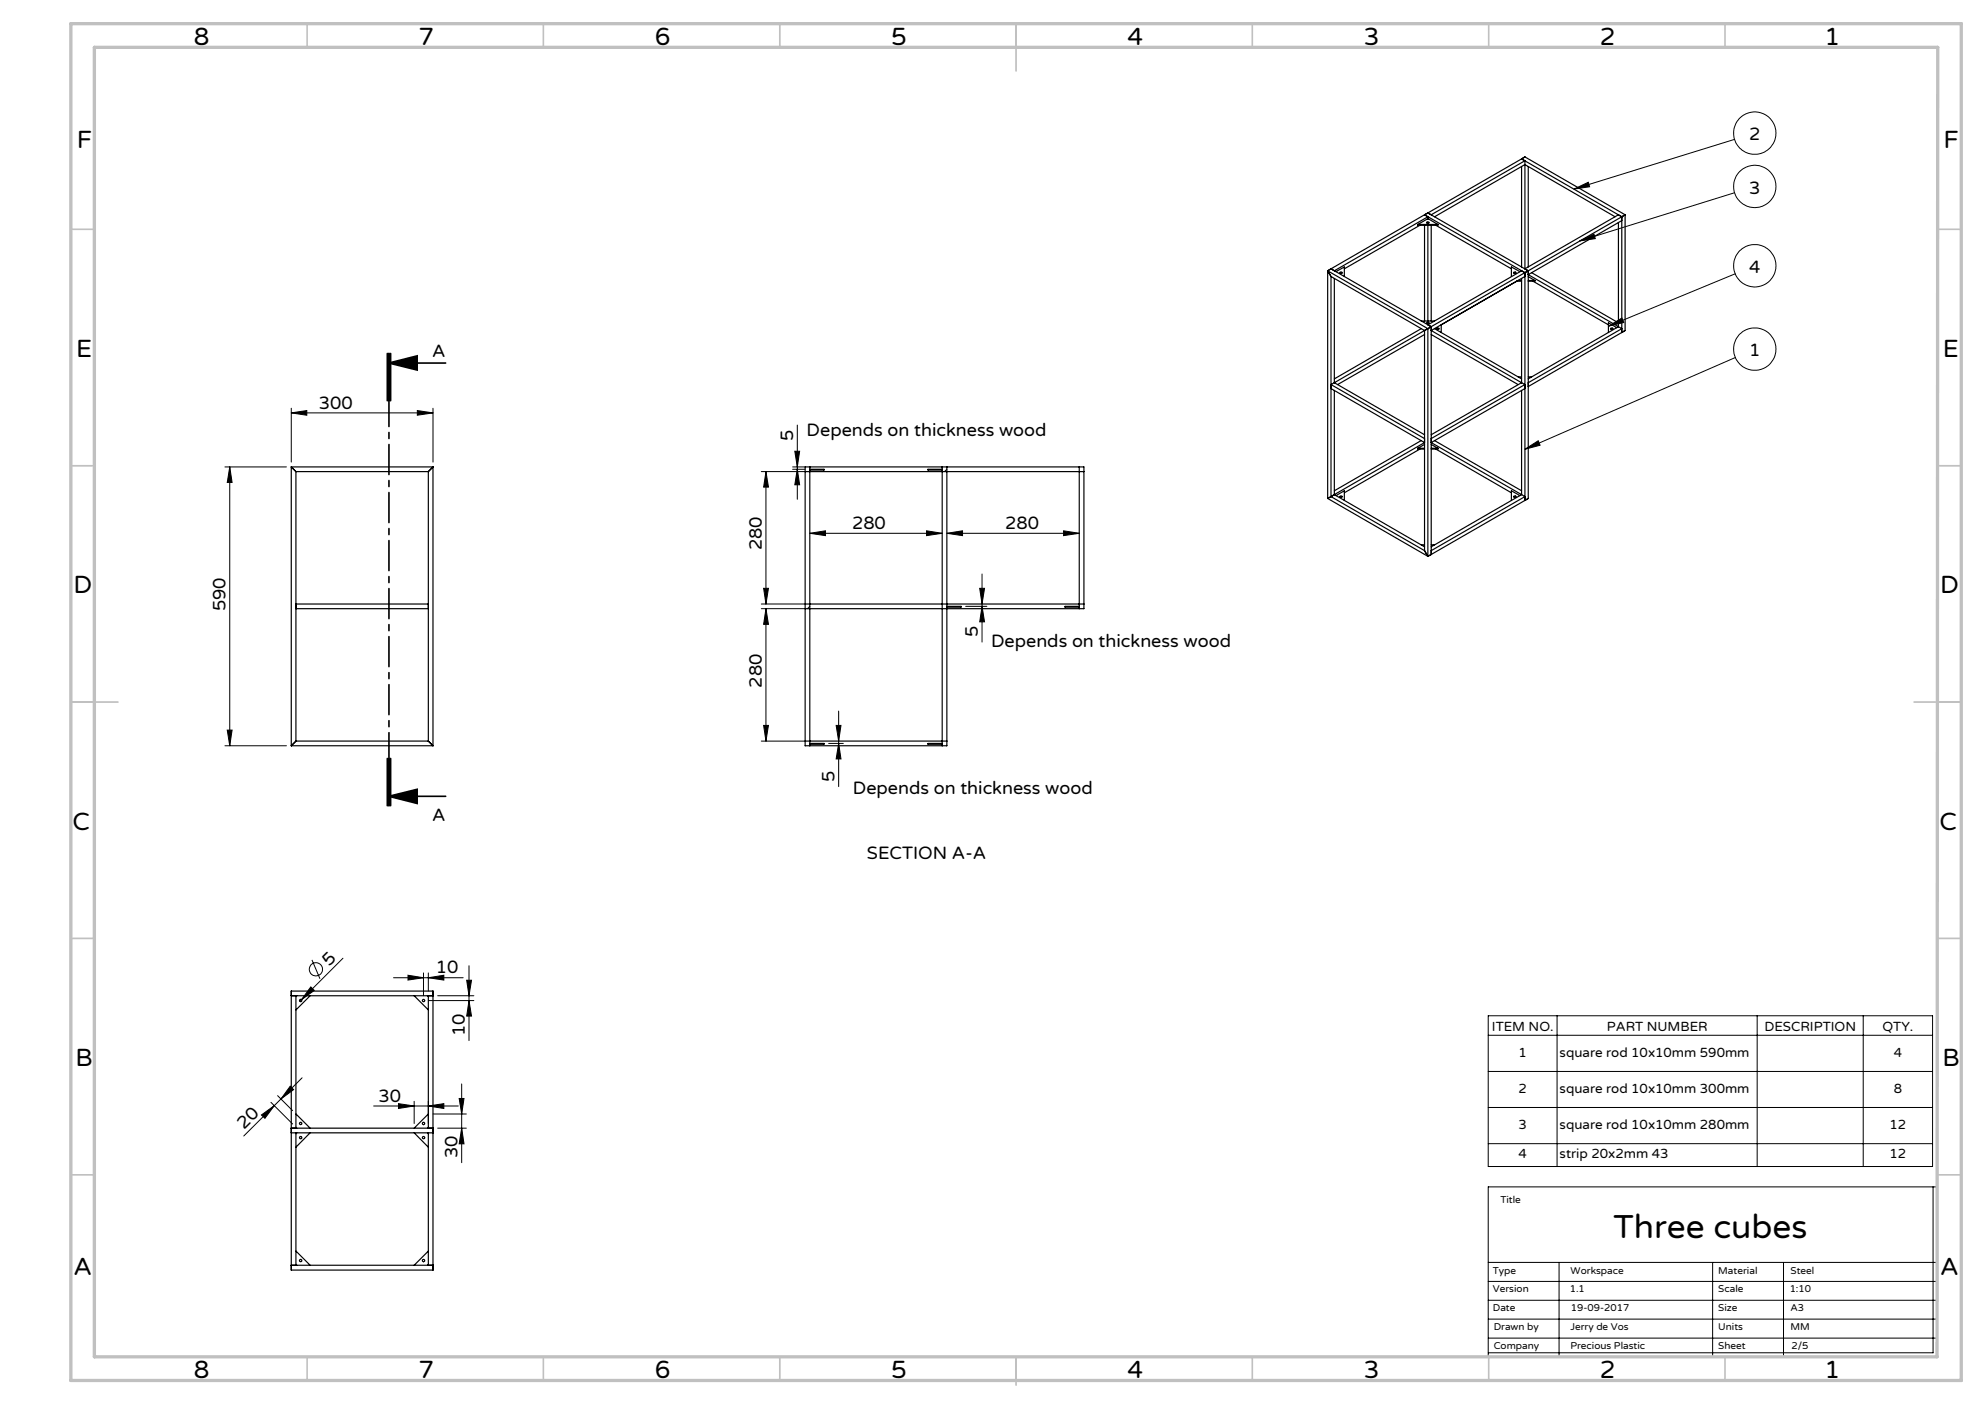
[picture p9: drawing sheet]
<svg xmlns="http://www.w3.org/2000/svg" width="420mm" height="297mm" viewBox="0 0 420 297" stroke-linecap="round" stroke-linejoin="round" font-family="sans-serif">
<!-- layer: Laag 1 -->
<g fill="none" stroke="#000" stroke-width=".21">
<path d="M367 29.5l-34 10.5M333 40l3.1-1.4 .2 .9zM334.2 51l3.1-1.5 .2 1zM367 40.8l-32.8 10.2M367.1 57.9l-26.8 11.1M340.3 69l2.9-1.7 .4 .9zM367.2 75.6l-44.5 19.4M47.6 98.8h13M48.6 98.8l.5 3.3h-1zM48.6 98.8v59M61.6 87.3l3.3-.4v.9zM61.6 86.4v11.4"/>
<path d="M61.6 87.3h30M88.3 86.9l3.3 .4-3.3 .5zM91.6 86.4v11.4M161.1 99.8h9.3M162.1 99.8l.5 3.2h-1zM162.1 99.8v28M167.7 99.3h2.7M167.7 98.8h2.7M168.2 95.5h1l-.5 3.3zM168.7 99.3l.5 3.2h-1zM168.7 89.9v15.7M200.3 99.3l-.5 .5"/>
<path d="M322.7 95l2.8-1.8 .4 1zM171.3 112.8l3.4-.5v1zM171.3 112.8h28.1M196 112.3l3.4 .5-3.4 .5zM200.3 112.8l3.4-.5v1zM200.3 112.8h28.1M225 112.3l3.4 .5-3.4 .5zM161.1 127.8h9.3M161.1 128.8h9.3M161.6 124.5h1l-.5 3.3zM162.1 128.8l.5 3.3h-1zM162.1 128.8v28"/>
<path d="M171.3 128.3l-.4 .5M204.3 128.3h4.5M207.3 124.5h1l-.5 3.3zM207.8 128.3l.5 3.2h-1zM207.8 121.4v14.4M229.3 128.7l-.1 .1M47.6 157.8h13M48.1 154.4h1l-.5 3.4zM161.1 156.8h9.3M161.6 153.5h1l-.5 3.3zM175.3 157.3h3.1M176.9 153.5h1l-.5 3.3z"/>
<path d="M177.4 157.3l.5 3.2h-1zM177.4 150.4v16M200.3 157.7l-.1 .1M65.8 208.8l.7 .7-2.7 2zM66 203.1l1.7 3.9M72.6 202.7l-9.2 9.1M83.3 206.8h14.7M86.3 206.3l3.3 .5-3.3 .5zM89.6 205.8v4.8M90.6 211.7h9.7M90.6 206.8l3.3-.5v1zM90.6 205.8v3.9"/>
<path d="M92.6 210.6h7.7M98.7 207.4h1.1l-.6 3.2zM99.2 211.7l.6 3.2h-1.1zM99.2 204.3v15.8M314.9 214.9h94v31.9h-94zM314.9 219h94M329.5 214.9v31.9M371.8 214.9v31.9M394.2 214.9v31.9M55.3 235.9l2.7-2-1.9 2.7zM57.3 233.2l4.6 4.6M58 233.9l-6.4 6.4"/>
<path d="M58.7 231.8l3.2 3.1M61.4 229.8l.7 .7-2.7 2zM63.9 228l-5.9 5.9M79.1 234h17.9M84.3 233.5l3.3 .5-3.3 .5zM87.6 233v4.7M90.6 234l3.3-.5v1zM90.6 233v4.7M91.6 235.7h7.1M92.6 238.7h6.1M97.2 232.4h1l-.5 3.3zM97.7 229.3v16.7"/>
<path d="M97.7 238.7l.5 3.3h-1zM314.9 226.7h94M314.9 234.3h94M314.9 241.9h94M409 251.1v35.1h-94.1M314.9 267h95M314.9 271.1h95M314.9 275.1h95M314.9 279h95M329.9 267v20.1M362.4 267v20.1M377.4 267v20.1"/>
<path d="M314.9 283.1h95M315 287h94.9v-35.9h-95v36h95"/>
<circle cx="371.3" cy="39.4" r="4.5"/>
<circle cx="371.3" cy="28.2" r="4.5"/>
<circle cx="371.3" cy="56.2" r="4.5"/>
<circle cx="371.3" cy="73.9" r="4.5"/>
<circle cx="66.9" cy="205" r="1.4"/>
</g>
<path d="M81.9 74.8v10M82.3 76.8h12M82.3 76.8l6-1.5v3zM82.3 74.8v10M82.6 74.8v10M81.9 160.4v10M82.3 168.4h12M82.3 168.4l6-1.4v3zM82.3 160.4v10M82.6 160.4v10z" fill="none" stroke="#000" stroke-width=".35"/>
<path d="M82.3 74.8v95.6" fill="none" stroke="#000" stroke-width=".35" stroke-dasharray="6.3 1.3 1.3 1.3" stroke-dashoffset="1.1"/>
<g fill="none" stroke="#c0c0c0" stroke-width=".35">
<path d="M65 5v5M115 5v5M165 5v5M215 5v10M265 5v5M315 5v5M365 5v5M15 48.5h5M410 48.5h5M15 98.5h5M410 98.5h5M15 148.5h10"/>
<path d="M405 148.5h10M15 198.5h5M410 198.5h5M15 248.5h5M410 248.5h5M65 287v5M115 287v5M165 287v5M215 287v6M265 287v5M315 287v5M365 287v5"/>
</g>
<path d="M15 5h400v287h-400zM20 10h390l-.1 277h-389.9z" fill="none" stroke="#c0c0c0" stroke-width=".7"/>
<g fill="#000">
<path d="M65.8 208.8l.7 .7-2.7 2z"/>
<path d="M333 40l3.1-1.4 .2 .9zM334.2 51l3.1-1.5 .2 1zM340.3 69l2.9-1.7 .4 .9zM322.7 95l2.8-1.8 .4 1z"/>
<path d="M82.3 76.8l6-1.5v3zM82.3 168.4l6-1.4v3z"/>
<path d="M48.6 98.8l.5 3.3h-1zM48.1 154.4h1l-.5 3.4zM97.2 232.4h1l-.5 3.3zM97.7 238.7l.5 3.3h-1zM162.1 99.8l.5 3.2h-1zM161.6 124.5h1l-.5 3.3z"/>
<path d="M88.3 86.9l3.3 .4-3.3 .5zM61.6 87.3l3.3-.4v.9z"/>
<path d="M86.3 206.3l3.3 .5-3.3 .5zM90.6 206.8l3.3-.5v1zM171.3 112.8l3.4-.5v1zM196 112.3l3.4 .5-3.4 .5zM200.3 112.8l3.4-.5v1zM225 112.3l3.4 .5-3.4 .5z"/>
<path d="M99.2 211.7l.6 3.2h-1.1zM98.7 207.4h1.1l-.6 3.2zM168.7 99.3l.5 3.2h-1zM168.2 95.5h1l-.5 3.3zM207.8 128.3l.5 3.2h-1zM207.3 124.5h1l-.5 3.3zM177.4 157.3l.5 3.2h-1zM176.9 153.5h1l-.5 3.3zM161.6 153.5h1l-.5 3.3zM162.1 128.8l.5 3.3h-1z"/>
<path d="M55.3 235.9l2.7-2-1.9 2.7zM61.4 229.8l.7 .7-2.7 2z"/>
<path d="M84.3 233.5l3.3 .5-3.3 .5zM90.6 234l3.3-.5v1z"/>
</g>
<g fill="none" stroke="#000" stroke-width=".25">
<path d="M321.9 33.6l-19.8 11.4M321.9 33.6l.8 .4M321.9 33.6l.8-.4 21.2 12.2M321.9 33.6l21.2 12.3M321.9 35.2v21.3M322.7 34v22.9M322.7 34l-19.9 11.4-.7-.4M323.4 35.2v21.3M280.9 57.3l21.2 12.2M280.9 57.3l.7 1.2M280.9 57.3v48.1M281.6 56.9l21.2 12.2"/>
<path d="M281.6 58.5v46.6M281.6 56.9l-.7 .4M281.6 58.5l19.8 11.4M282.3 58.9v22.1M282.7 57.5l1.7-1v2M283.5 57.8h.5M283.6 57.6l.2-.1 .2 .2a.23 .23 0 0 1-.3 .2 .23 .23 0 0 1-.1-.3zM300 47.5v.2h4.2v-.2M300 47.5h4.2M300 47.5l2-1.2h.3l1.9 1.2M300.4 47.7l-16 9.2M301.4 47.7v20.2"/>
<path d="M301.4 45.4l-19.8 11.5M301.4 45.4l.7 .5M301.4 45.4l21.3 12.3M301.9 47.2h.4M301.9 47h.3l.2 .1-.4 .1zM302.1 45.9l-19.8 11.4-.7-.4M302.1 45.9v.4M302.1 47.1v.1M302.1 47.7v20.2M302.1 45l21.3 12.3M302.1 45l-.7 .4M302.8 47.7v20.2"/>
<path d="M303.5 45.9l19.2-11.1 19 11.1M303.8 47.7l16 9.2M320.3 57.6l.5 .1-.4 .1-.1-.1zM320.3 57.8h.4M321.2 59.3h.7M321.6 57.5l-1.8-1v2M321.9 59.5h-1l-16 9.2v1.6M321.9 58.9v22.1M322.7 58.5l-19.9 11.4 19.1 11.1M322.7 57.7v48.2M322.7 56.9l.7 .4M322.7 57.7l-19.9 11.4"/>
<path d="M322.7 57.7l-.8-.4-19.8 11.4 .7 .4M323.4 59.3h1.4M323.4 58.5l1.4 .8M323.4 57.3v48.1l-.7 .5M323.4 57.3l-.7 .4M324.1 57.7l18.3 10.6M324.3 59.5l16 9.2M324.8 59.3v.2h-1.4M342.4 47.1v22M343.1 45.9l-19.7 11.4M343.1 45.9v24.4M343.1 46.7l-19.7 11.4 19 11"/>
<path d="M343.1 45.9l-.7-.5-19.7 11.5M343.9 45.4l-.8 .5M343.9 45.4v24.5l-.8 .4M300.7 67.9h2.8M300.7 69.5l-18.4 10.6M301.4 69.9v46.6M301.4 69.9l-19.1 11.1M301.4 70.8l-18.4 10.5M301.9 68.4h.4M302.1 68.3v.1M302.1 69.5v48.2M302.1 69.5l-.7 .4"/>
<path d="M302.8 70.8l18.4 10.5M302.8 69.1v48.2M302.8 69.1l-.7 .4M303.5 69.5l18.4 10.6M304.1 69.4l.4 .1a.21 .21 0 0 1-.2 .2 .21 .21 0 0 1-.2-.3zM304.1 69.6h.3M321.2 79.7h.7M323.4 79.7h.7M340.8 69.5h.4a.23 .23 0 0 1-.2 .2 .23 .23 0 0 1-.2-.2zM340.8 69.6h.4M342.1 69.3l-1.8-1v2M342.4 69.1l-19 11"/>
<path d="M342.4 69.1l.7 .4-19.7 11.5M343.1 70.3l-19.7 11.5M61.6 98.8l1 1M61.6 98.8h30M61.6 98.8v59M62.6 99.8v57M62.6 99.8h28M90.6 99.8v57M91.6 98.8l-1 1M91.6 98.8v59M170.4 99.8h58.9M171.3 98.8v59"/>
<path d="M171.3 99.3h3v.1h-3M199.4 98.8v59M199.4 99.3h-3v.1h3M200.3 98.8v59h-29.9v-59h58.9v30h-58.9M228.4 98.8v30M281.6 82.2l19.8 11.4-19.1 11M282.3 81l-.7 .3 19.8 11.5M282.3 81l19.1 11M282.3 82.6v22M300 94.8h1.4M300 94.8v.2h1.4M300.4 95l-16 9.2"/>
<path d="M300.7 93.2l-18.4 10.6M301.4 94l-1.4 .8M302.8 94.8h1.4M302.8 94l1.4 .8M303.5 93.2l18.4 10.6M303.8 95l16 9.2M304.2 94.8v.2h-1.4M321.9 81l-19.1 11M321.9 81l.8 .3-19.9 11.5M321.9 82.6v22M322.7 82.2l-19.9 11.4 19.1 11M280.9 105.4l21.2 12.3"/>
<path d="M281.6 105.1l-.7 .3M281.6 105.1l19.8 11.4M282.3 104.6l-.7 .5M282.3 104.6l19.1 11.1M282.7 104.8l1.7-1v2.1M283.5 105h.5a.23 .23 0 0 1-.2 .2 .23 .23 0 0 1-.3-.2zM283.5 105.1h.5M300.7 115.2h.7M301.4 116.5l.7 1.2M302.8 115.2h.7M302.8 117.3l-.7 .4M320.3 104.9l.4 .1a.21 .21 0 0 1-.2 .2 .21 .21 0 0 1-.2-.3z"/>
<path d="M320.3 105.1h.4M321.6 104.8l-1.8-1v2.1M321.9 104.6l-19.1 11.1M321.9 104.6l.8 .5-19.9 11.4M322.7 105.9l-19.9 11.4M62.6 127.8h28M62.6 128.8h28M170.4 127.8h58.9M200.3 128.3h3v.1h-3M228.4 128.3h-3v.1h3M61.6 157.8h30M62.6 156.8l-1 1"/>
<path d="M62.6 156.8h28M90.6 156.8l1 1M170.4 156.8h29.9M171.3 157.3h3v.1h-3M199.4 157.3h-3v.1h3M61.6 209.7h30v59h-30zM61.6 210.6h30M62.6 210.6v28.1M62.8 210.6l-.2 .2M65.6 210.6l-3 3M87.6 210.6l3 3M90.5 210.6l.1 .2"/>
<path d="M90.6 210.6v28.1M61.6 238.7h30M61.6 239.6h30M62.6 239.6v28M62.6 235.7l3 3M62.6 238.5l.2 .2M62.8 239.6l-.2 .2M65.6 239.6l-3 3.1M87.6 239.6l3 3.1M90.5 239.6l.1 .2M90.6 239.6v28M90.6 238.5l-.1 .2"/>
<path d="M90.6 235.7l-3 3M61.6 267.6h30M62.6 267.5l.2 .1M62.6 264.7l3 2.9M90.6 267.5l-.1 .1M90.6 264.7l-3 2.9"/>
<circle cx="302.1" cy="68.3" r=".22"/>
<circle cx="63.6" cy="211.7" r=".25"/>
<circle cx="89.6" cy="211.6" r=".24"/>
<circle cx="63.6" cy="237.6" r=".25"/>
<circle cx="89.6" cy="237.7" r=".25"/>
<circle cx="63.6" cy="240.7" r=".25"/>
<circle cx="89.6" cy="240.6" r=".24"/>
<circle cx="63.6" cy="266.6" r=".25"/>
<circle cx="89.6" cy="266.7" r=".25"/>
</g>
<text font-size="7.1" x="341.4" y="261.9">Three cubes</text>
<g font-size="5.3">
<text x="41" y="9.5">8</text>
<text x="88.5" y="9.5">7</text>
<text x="138.5" y="9.5">6</text>
<text x="188.5" y="9.5">5</text>
<text x="238.5" y="9.5">4</text>
<text x="288.5" y="9.5">3</text>
<text x="338.5" y="9.5">2</text>
<text x="386" y="9.5">1</text>
<text x="16.2" y="31.3">F</text>
<text x="411.2" y="31.3">F</text>
<text x="16.1" y="75.5">E</text>
<text x="411.1" y="75.5">E</text>
<text x="15.5" y="125.5">D</text>
<text x="410.5" y="125.5">D</text>
<text x="15.4" y="175.5">C</text>
<text x="410.4" y="175.5">C</text>
<text x="16" y="225.5">B</text>
<text x="411" y="225.5">B</text>
<text x="15.5" y="269.8">A</text>
<text x="410.5" y="269.8">A</text>
<text x="41" y="291.5">8</text>
<text x="88.5" y="291.5">7</text>
<text x="138.5" y="291.5">6</text>
<text x="188.5" y="291.5">5</text>
<text x="238.5" y="291.5">4</text>
<text x="288.5" y="291.5">3</text>
<text x="338.5" y="291.5">2</text>
<text x="386" y="291.5">1</text>
</g>
<g font-size="3.8">
<text x="370.1" y="29.7">2</text>
<text x="370.1" y="41">3</text>
<text x="370.1" y="57.7">4</text>
<text x="91.4" y="75.5">A</text>
<text x="370.1" y="75.4">1</text>
<text x="67.4" y="86.4">300</text>
<text x="167.8" y="93.3" transform="rotate(-90 167.8 93.3)">5</text>
<text x="170.7" y="92.3">Depends on thickness wood</text>
<text x="180.3" y="111.9">280</text>
<text x="212.7" y="111.9">280</text>
<text x="161.2" y="116.4" transform="rotate(-90 161.2 116.4)">280</text>
<text x="47.7" y="129.3" transform="rotate(-90 47.7 129.3)">590</text>
<text x="206.9" y="134.8" transform="rotate(-90 206.9 134.8)">5</text>
<text x="209.7" y="136.9">Depends on thickness wood</text>
<text x="161.2" y="145.5" transform="rotate(-90 161.2 145.5)">280</text>
<text x="176.5" y="165.4" transform="rotate(-90 176.5 165.4)">5</text>
<text x="91.4" y="173.7">A</text>
<text x="180.4" y="168.1">Depends on thickness wood</text>
<text x="183.4" y="181.8">SECTION A-A</text>
<text x="69.6" y="204.5" transform="rotate(-45 69.6 204.5)">5</text>
<text x="92.2" y="205.9">10</text>
<text x="98.4" y="219.1" transform="rotate(-90 98.4 219.1)">10</text>
<text x="80.1" y="233">30</text>
<text x="51.7" y="239" transform="rotate(-45 51.7 239)">20</text>
<text x="96.8" y="245" transform="rotate(-90 96.8 245)">30</text>
</g>
<g font-size="2.8">
<text x="315.7" y="218">ITEM NO.</text>
<text x="340" y="218">PART NUMBER</text>
<text x="373.3" y="218">DESCRIPTION</text>
<text x="398.3" y="218">QTY.</text>
<text x="321.3" y="223.5">1</text>
<text x="330" y="223.5">square rod 10x10mm 590mm</text>
<text x="400.7" y="223.5">4</text>
<text x="321.3" y="231.2">2</text>
<text x="330" y="231.2">square rod 10x10mm 300mm</text>
<text x="400.7" y="231.2">8</text>
<text x="321.3" y="238.8">3</text>
<text x="330" y="238.8">square rod 10x10mm 280mm</text>
<text x="399.8" y="238.8">12</text>
<text x="321.3" y="245.1">4</text>
<text x="330" y="245.1">strip 20x2mm 43</text>
<text x="399.8" y="245.1">12</text>
</g>
<g font-size="2.1">
<text x="317.5" y="254.4">Title</text>
<text x="315.9" y="269.4">Type</text>
<text x="332.3" y="269.4">Workspace</text>
<text x="363.6" y="269.4">Material</text>
<text x="378.9" y="269.4">Steel</text>
<text x="315.9" y="273.3">Version</text>
<text x="332.1" y="273.3">1.1</text>
<text x="363.6" y="273.3">Scale</text>
<text x="378.7" y="273.3">1:10</text>
<text x="315.9" y="277.3">Date</text>
<text x="316" y="281.4">Drawn by</text>
<text x="332.3" y="281.3">Jerry de Vos</text>
<text x="332.4" y="277.3">19-09-2017</text>
<text x="363.6" y="281.4">Units</text>
<text x="363.6" y="277.3">Size</text>
<text x="378.8" y="281.4">MM</text>
<text x="378.8" y="277.3">A3</text>
<text x="316" y="285.3">Company</text>
<text x="332.3" y="285.3">Precious Plastic</text>
<text x="363.6" y="285.3">Sheet</text>
<text x="379.1" y="285.3">2/5</text>
</g>
</svg>
